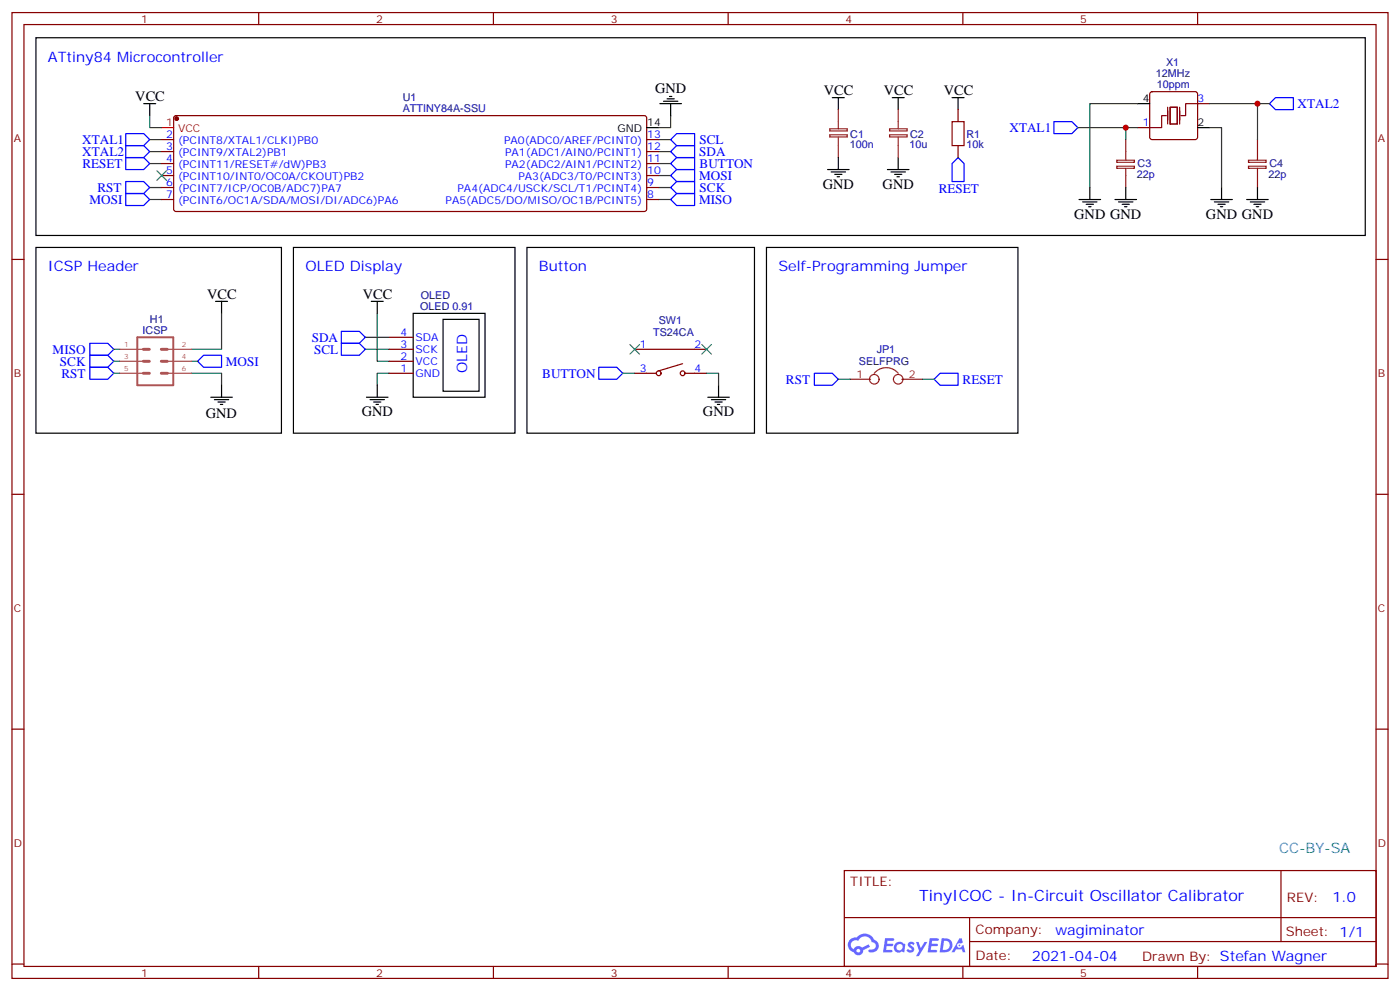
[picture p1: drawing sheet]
<svg xmlns="http://www.w3.org/2000/svg" width="412mm" height="292mm" viewBox="0 0 412 292" stroke-linecap="round" stroke-linejoin="round" font-family="sans-serif">
<g fill="none" stroke="#870000" stroke-width=".35">
<path d="M3.5 3.7h405.4v284.3h-405.4zM7.1 7.2h398.2v277.3h-398.2zM76.2 3.7v3.5M145.3 3.7v3.5M214.5 3.7v3.5M283.6 3.7v3.5M352.8 3.7v3.5M3.5 76.4h3.6M405.3 76.4h3.6M3.5 145.5h3.6M405.3 145.5h3.6M3.5 214.7h3.6"/>
<path d="M405.3 214.7h3.6M248.7 256.3h156.6v28.2h-156.6zM377.3 256.3v20.9M248.7 270.1h156.5M285.6 277.2h119.6M285.6 270.1v14.2M3.5 283.8h3.6M76.2 284.5v3.5M145.3 284.5v3.5M214.5 284.5v3.5M283.6 284.5v3.5M352.8 284.5v3.5"/>
<path d="M405.3 283.8h3.6"/>
</g>
<g fill="#5487ff">
<path d="M267.7 277.5a1.22 1.22 0 0 1 1.7 .2l-.4 .6a.47 .47 0 0 0-.3-.4 .47 .47 0 0 0-.5 .2l.1 .2a1.14 1.14 0 0 1 .8 1.8 1.14 1.14 0 0 1-1.9 0l-.2-.2 .5-.6 .7 .5a.29 .29 0 0 0 .3-.3 .29 .29 0 0 0-.2-.3 1.04 1.04 0 0 1-.6-1.7z"/>
<path d="M260.7 276.2h2.4l.3 .2-.2 .5-1.8 .1-.1 .8h1.5l.3 .4-.3 .4h-1.6l-.2 1.1h1.7l.2 .3-.2 .3-2.6 .1z"/>
<path d="M273.8 276.2h2.4l.3 .2-.1 .5-1.8 .1-.2 .8h1.6l.3 .4-.4 .4-1.6-.1-.1 1.1 1.7 .1 .2 .3-.2 .3-2.6 .1z"/>
<path d="M282.6 276.2h.7l.3 1.3-.6 .3a.69 .69 0 0 0-1 .3 .69 .69 0 0 0 .4 .9 .69 .69 0 0 0 .9-.6l.5-.2 .6 2.2h-.8l-.2-.9h-1.8l-.5 .9h-.8z"/>
<path d="M269.8 277.3h.8l.6 1.8 1.1-1.8h.9l-2.6 4.2h-.8l.9-1.5z"/>
<path d="M277.4 276.2l-.6 4.2h1.3a2.11 2.11 0 0 0 2.5-2.1 2.11 2.11 0 0 0-2.5-2.1zM278.1 277a1.39 1.39 0 0 1 1.7 1.4 1.39 1.39 0 0 1-1.8 1.2h-.3z"/>
<path d="M263.7 277.8a1.54 1.54 0 0 0-.1 2.2 1.54 1.54 0 0 0 2.2 .1l.6 .3 .3-2.3-.2-.3h-.4a1.49 1.49 0 0 0-2.4 0zM264 278.8a.94 .94 0 0 1 1.8 0 .94 .94 0 0 1-1.8 0z"/>
<path d="M250.4 276.6a2.18 2.18 0 0 0 1.1 3.7 1.44 1.44 0 0 0 1.6 .9 1.44 1.44 0 0 0 1.2-1.4l2-1.1-.5-.7-1.9 1a1.47 1.47 0 0 0-2.4 .4 1.39 1.39 0 0 1-.7-1.9 1.39 1.39 0 0 1 2-.5 2.12 2.12 0 0 1 2.2-1.3 2.12 2.12 0 0 1 1.9 1.7 1.14 1.14 0 0 1 1.1 1.4 1.14 1.14 0 0 1-1.7 .7 .43 .43 0 0 0-.5 .4 .43 .43 0 0 0 .4 .5 1.98 1.98 0 0 0 2.5-1.2 1.98 1.98 0 0 0-1.2-2.6 3.1 3.1 0 0 0-5.3-.6l-.9 .1zM252.3 279.9a.55 .55 0 0 1 1.1 0 .55 .55 0 0 1-1.1 0z"/>
<circle cx="282.6" cy="278.3" r=".26"/>
</g>
<g fill="none" stroke="#008700" stroke-width=".35">
<path d="M44.1 34v3.6h3.5M197.6 34v3.6h-3.6M317.5 37.6h14.1M335.1 37.6h-3.5v3.5M335.1 30.5h-14.1v24.7M356.3 37.6h3.5v17.6M356.3 30.5h14.1v10.6M370.4 30.5h3.5M44.1 58.7h3.5M44.1 55.2h3.5M44.1 48.2h3.5M44.1 44.6h3.5"/>
<path d="M44.1 41.1h3.5M194 58.7h3.6M194 55.2h3.6M194 51.7h3.6M194 48.2h3.6M194 44.6h3.6M194 41.1h3.6M65.3 92.3v10.5h-8.9M107.6 99.3h7.1M111.1 92.3v14.1h3.6M33.5 109.9h1.8M33.5 106.4h1.8"/>
<path d="M33.5 102.8h1.8M56.4 109.9h8.9v3.5M56.4 106.4h1.8M107.6 102.8h7.1M114.7 109.9h-3.6v3.5M183.4 109.9h3.6M208.1 109.9h3.6v3.5M246.9 111.7h3.6M271.6 111.7h3.6"/>
</g>
<g fill="none" stroke="#00f" stroke-width=".35">
<path d="M37 39.3h5.3l1.8 1.8-1.8 1.8h-5.3zM310.4 35.8h5.3l1.8 1.8-1.8 1.7h-5.3zM373.9 30.5l1.8-1.7h5.3v3.5h-5.3zM37 46.4h5.3l1.8 1.8-1.8 1.7h-5.3zM37 42.9h5.3l1.8 1.7-1.8 1.8h-5.3zM37 57h5.3l1.8 1.7-1.8 1.8h-5.3zM37 53.4h5.3l1.8 1.8-1.8 1.8h-5.3zM197.6 58.7l1.7-1.7h5.3v3.5h-5.3zM197.6 51.7l1.7-1.8h5.3v3.5h-5.3zM197.6 44.6l1.7-1.7h5.3v3.5h-5.3zM197.6 41.1l1.7-1.8h5.3v3.6h-5.3zM197.6 48.2l1.7-1.8h5.3v3.5h-5.3z"/>
<path d="M199.3 53.4h5.3v3.6h-5.3l-1.7-1.8zM282.2 46.4l1.8 1.8v5.2h-3.5v-5.2zM100.5 97.5h5.3l1.8 1.8-1.8 1.8h-5.3zM26.5 108.1h5.2l1.8 1.8-1.8 1.8h-5.2zM26.5 104.6h5.2l1.8 1.8-1.8 1.7h-5.2zM26.5 101.1h5.2l1.8 1.7-1.8 1.8h-5.2zM58.2 106.4l1.8-1.8h5.3v3.5h-5.3zM100.5 101.1h5.3l1.8 1.7-1.8 1.8h-5.3zM176.4 108.1h5.3l1.7 1.8-1.7 1.8h-5.3zM239.9 109.9h5.3l1.7 1.8-1.7 1.7h-5.3zM275.2 111.7l1.7-1.8h5.3v3.5h-5.3z"/>
</g>
<g fill="none" stroke="#000" stroke-width=".35">
<path d="M10.6 11.1h391.6v58.2h-391.6zM42.3 30.5h3.6M44.1 30.5v3.5M190.5 37.6h3.5M194.4 30.5h6.3M195.4 29.8h4.3M196.5 29.1h2.1M197.2 28.4h.7M197.6 30.5v3.5M245.2 28.8h3.5M246.9 28.8v3.5M262.8 28.8h3.5"/>
<path d="M264.6 28.8v3.5M280.5 28.8h3.5M282.2 28.8v3.5M335.1 30.5h3.6M352.8 37.6h3.5M243.8 49.9h6.3M244.8 50.6h4.3M245.9 51.3h2.1M246.6 52h.7M246.9 46.4v3.5M261.4 49.9h6.4M262.5 50.6h4.2"/>
<path d="M263.5 51.3h2.1M264.2 52h.7M264.6 46.4v3.5M317.9 58.7h6.3M318.9 59.4h4.2M321 55.2v3.5M328.4 58.7h6.4M329.5 59.4h4.2M331.6 55.2v3.5M356.7 58.7h6.3M357.7 59.4h4.2M359.8 55.2v3.5"/>
<path d="M367.2 58.7h6.4M368.3 59.4h4.2M370.4 55.2v3.5M10.6 72.8h72.3v54.7h-72.3zM86.4 72.8h65.3v54.7h-65.3zM155.2 72.8h67v54.7h-67zM225.8 72.8h74.1v54.7h-74.1zM320 60.1h2.1M320.7 60.9h.7M330.6 60.1h2.1M331.3 60.9h.7M358.8 60.1h2.1"/>
<path d="M359.5 60.9h.7M369.4 60.1h2.1M370.1 60.9h.7M63.5 88.7h3.5M65.3 88.7v3.6M109.4 88.7h3.5M111.1 88.7v3.6M121.7 92.3h21.2v24.6h-21.2zM130.5 94h10.6v21.2h-10.6zM62.1 116.9h6.3M63.1 117.7h4.3M64.2 118.4h2.1"/>
<path d="M64.9 119.1h.7M65.3 113.4v3.5M107.9 116.9h6.4M109 117.7h4.2M110.1 118.4h2.1M110.8 119.1h.7M111.1 113.4v3.5M208.5 116.9h6.3M209.5 117.7h4.3M210.6 118.4h2.1M211.3 119.1h.7M211.7 113.4v3.5"/>
</g>
<path d="M280.5 35.8h3.5v7.1h-3.5z" fill="none" stroke="#a10000" stroke-width=".35"/>
<g fill="none" stroke="#870000" stroke-width=".35">
<path d="M51.4 34.2l.5-.2h137.9l.5 .2 .2 .5v26.9l-.2 .5-.5 .2h-137.9l-.5-.3-.2-.4v-26.9zM282.2 32.3v3.5M335.1 37.6h3.6M338.9 27.2l.5-.2h12.7l.5 .2 .2 .5v12.7l-.3 .5-.4 .2h-12.7l-.5-.2-.2-.5v-12.7zM352.8 30.5h3.5M47.6 41.1h3.6M47.6 44.6h3.6M47.6 48.2h3.6M47.6 51.7h3.6M47.6 55.2h3.6M47.6 58.7h3.6M190.5 41.1h3.5"/>
<path d="M190.5 44.6h3.5M190.5 48.2h3.5M190.5 51.7h3.5M190.5 55.2h3.5M190.5 58.7h3.5M282.2 42.9v3.5M114.7 99.3h7M114.7 109.9h7M114.7 106.4h7M114.7 102.8h7M187 109.9h6.3M187 102.8h21.1"/>
<path d="M201.1 107.1l-7.1 2.1M201.8 109.9h6.3"/>
<circle cx="194" cy="109.9" r=".71"/>
<circle cx="201.1" cy="109.9" r=".71"/>
</g>
<g fill="none" stroke="#8c2424" stroke-width=".35">
<path d="M244.4 39.7h5.2v.6h-5.2zM244.4 37.9h5.2v.7h-5.2zM246.9 32.3v5.6M262 39.7h5.2v.6h-5.2zM262 37.9h5.2v.7h-5.2zM264.6 32.3v5.6M246.9 40.4v6M264.6 40.4v6M329 47.2h5.2v.6h-5.2zM329 48.9h5.2v.7h-5.2zM331.6 41.1v6M331.6 49.6v5.6"/>
<path d="M367.8 47.2h5.2v.6h-5.2zM367.8 48.9h5.2v.7h-5.2zM370.4 41.1v6M370.4 49.6v5.6M250.5 111.7h6M257.5 109.9a4.6 4.6 0 0 1 7.1 0M265.6 111.7h6"/>
<circle cx="257.5" cy="111.7" r="1.41"/>
<circle cx="264.6" cy="111.7" r="1.41"/>
</g>
<path d="M343.6 34h-1.4v3.6h-3.5M344 31.6v4.9M344.7 31.6h2.1v4.9h-2.1zM347.5 31.6v4.9M352.8 30.5h-3.6v3.5h-1.4" fill="none" stroke="#870012" stroke-width=".35"/>
<circle cx="52" cy="34.9" r=".53" fill="#870000" stroke="#870000" stroke-width=".35"/>
<path d="M47.6 37.6h3.6" fill="none" stroke="#f00" stroke-width=".35"/>
<path d="M40.5 99.3h10.5v14.1h-10.5z" fill="none" stroke="#a64a4a" stroke-width=".56"/>
<path d="M42.2 109.9h1.8M42.2 106.4h1.8M42.2 102.8h1.8M47.5 109.9h1.8M47.5 106.4h1.8M47.5 102.8h1.8" fill="none" stroke="#a64a4a" stroke-width=".85"/>
<path d="M35.3 102.8h6.9M35.3 106.4h6.9M35.3 109.9h6.9M49.5 102.8h6.9M49.5 106.4h6.9M49.5 109.9h6.9" fill="none" stroke="#a64a4a" stroke-width=".35"/>
<path d="M46.2 50.3l2.8 2.8M49 50.3l-2.8 2.8M185.6 101.4l2.8 2.8M188.4 101.4l-2.8 2.8M206.7 101.4l2.8 2.8M209.5 101.4l-2.8 2.8" fill="none" stroke="#3c3" stroke-width=".35"/>
<g fill="#c00">
<circle cx="331.6" cy="37.6" r=".88"/>
<circle cx="370.4" cy="30.5" r=".88"/>
</g>
<text font-size="4.6" fill="#00f" x="270.8" y="265.3">TinyICOC - In-Circuit Oscillator Calibrator</text>
<g font-size="4.2" fill="#00f">
<text x="14.1" y="18.2">ATtiny84 Microcontroller</text>
<text x="14.1" y="79.9">ICSP Header</text>
<text x="90" y="79.9">OLED Display</text>
<text x="158.7" y="79.9">Button</text>
<text x="229.3" y="79.9">Self-Programming Jumper</text>
<text x="137.6" y="109.9" transform="rotate(-90 137.6 109.9)">OLED</text>
<text x="392.5" y="265.6">1.0</text>
<text x="310.9" y="275.1">wagiminator</text>
<text x="304" y="282.9">2021-04-04</text>
</g>
<g font-size="4.2">
<text x="39.9" y="29.8">VCC</text>
<text x="193" y="27.3">GND</text>
<text x="242.7" y="28">VCC</text>
<text x="260.3" y="28">VCC</text>
<text x="278" y="28">VCC</text>
<text x="242.4" y="55.6">GND</text>
<text x="260" y="55.6">GND</text>
<text x="316.4" y="64.4">GND GND</text>
<text x="355.2" y="64.4">GND GND</text>
<text x="61" y="88">VCC</text>
<text x="106.9" y="88">VCC</text>
<text x="60.6" y="123">GND</text>
<text x="106.5" y="122.6">GND</text>
<text x="207.1" y="122.6">GND</text>
</g>
<text font-size="4.2" fill="#0099b0" x="376.8" y="251">CC-BY-SA</text>
<g font-size="3.9" fill="#00f">
<text x="382.3" y="31.8">XTAL2</text>
<text x="297.4" y="38.9">XTAL1</text>
<text x="24.2" y="45.9">XTAL2</text>
<text x="24.2" y="42.4">XTAL1</text>
<text x="206" y="45.9">SDA</text>
<text x="206" y="42.3">SCL</text>
<text x="24.3" y="49.5">RESET</text>
<text x="205.9" y="53">MOSI</text>
<text x="206.1" y="49.4">BUTTON</text>
<text x="28.7" y="56.5">RST</text>
<text x="206.1" y="56.5">SCK</text>
<text x="276.5" y="56.8">RESET</text>
<text x="26.4" y="60">MOSI</text>
<text x="206" y="60">MISO</text>
<text x="91.8" y="100.6">SDA</text>
<text x="15.5" y="104.1">MISO</text>
<text x="17.7" y="107.6">SCK</text>
<text x="66.6" y="107.6">MOSI</text>
<text x="92.5" y="104.1">SCL</text>
<text x="18.1" y="111.2">RST</text>
<text x="159.7" y="111.2">BUTTON</text>
<text x="231.5" y="112.9">RST</text>
<text x="283.6" y="113">RESET</text>
</g>
<g font-size="3.9" fill="#800">
<text x="250.5" y="260.9">TITLE:</text>
<text x="379.1" y="265.6">REV:</text>
<text x="287.4" y="275.1">Company:</text>
<text x="378.7" y="275.7">Sheet: 1/1</text>
<text x="287.4" y="282.8">Date:</text>
<text x="336.4" y="282.8">Drawn By: Stefan Wagner</text>
</g>
<g font-size="3.2" fill="#800">
<text x="41.6" y="6.7">1</text>
<text x="110.8" y="6.7">2</text>
<text x="179.9" y="6.7">3</text>
<text x="249.1" y="6.7">4</text>
<text x="318.2" y="6.7">5</text>
<text x="4.1" y="41.8">A</text>
<text x="405.9" y="41.8">A</text>
<text x="4.1" y="110.9">B</text>
<text x="405.9" y="110.9">B</text>
<text x="4.1" y="180.1">C</text>
<text x="405.9" y="180.1">C</text>
<text x="4.1" y="249.2">D</text>
<text x="405.9" y="249.2">D</text>
<text x="41.6" y="287.5">1</text>
<text x="110.8" y="287.5">2</text>
<text x="179.9" y="287.5">3</text>
<text x="249.1" y="287.5">4</text>
<text x="318.2" y="287.5">5</text>
</g>
<g font-size="3.2" fill="#000080">
<text x="340.5" y="22.8">12MHz</text>
<text x="343.5" y="19.4">X1</text>
<text x="118.6" y="29.8">U1</text>
<text x="340.8" y="25.9">10ppm</text>
<text x="118.6" y="33">ATTINY84A-SSU</text>
<text x="250.5" y="40.5">C1</text>
<text x="268.1" y="40.5">C2</text>
<text x="284.7" y="40.5">R1</text>
<text x="250.3" y="43.7">100n</text>
<text x="267.9" y="43.7">10u</text>
<text x="284.7" y="43.7">10k</text>
<text x="334.9" y="52.5">22p</text>
<text x="335.1" y="49.3">C3</text>
<text x="373.7" y="52.5">22p</text>
<text x="373.9" y="49.3">C4</text>
<text x="124" y="88">OLED</text>
<text x="44.2" y="95">H1</text>
<text x="123.8" y="91.2">OLED 0.91</text>
<text x="194" y="95.3">SW1</text>
<text x="42" y="98.3">ICSP</text>
<text x="192.4" y="98.8">TS24CA</text>
<text x="253" y="107.5">SELFPRG</text>
<text x="258.3" y="104">JP1</text>
</g>
<g font-size="3.2">
<text x="336.6" y="30.2">4</text>
<text x="181.9" y="39">GND</text>
<text x="190.7" y="37.2">14</text>
<text x="352.8" y="37.2">2</text>
</g>
<g font-size="3.2" fill="#00f">
<text x="352.8" y="30.2">3</text>
<text x="49" y="40.7">2</text>
<text x="190.7" y="40.7">13</text>
<text x="336.6" y="37.2">1</text>
<text x="49" y="44.3">3</text>
<text x="49" y="47.8">4</text>
<text x="52.5" y="42.5">(PCINT8/XTAL1/CLKI)PB0</text>
<text x="52.5" y="46">(PCINT9/XTAL2)PB1</text>
<text x="148.5" y="42.5">PA0(ADC0/AREF/PCINT0)</text>
<text x="148.8" y="46">PA1(ADC1/AIN0/PCINT1)</text>
<text x="190.7" y="47.8">11</text>
<text x="190.7" y="44.3">12</text>
<text x="49" y="51.3">5</text>
<text x="52.5" y="49.6">(PCINT11/RESET#/dW)PB3</text>
<text x="52.5" y="53.1">(PCINT10/INT0/OC0A/CKOUT)PB2</text>
<text x="148.8" y="49.6">PA2(ADC2/AIN1/PCINT2)</text>
<text x="152.7" y="53.1">PA3(ADC3/T0/PCINT3)</text>
<text x="190.7" y="51.3">10</text>
<text x="49" y="54.9">6</text>
<text x="49" y="58.4">7</text>
<text x="52.5" y="56.6">(PCINT7/ICP/OC0B/ADC7)PA7</text>
<text x="134.8" y="56.6">PA4(ADC4/USCK/SCL/T1/PCINT4)</text>
<text x="190.7" y="58.4">8</text>
<text x="190.7" y="54.9">9</text>
<text x="52.5" y="60.1">(PCINT6/OC1A/SDA/MOSI/DI/ADC6)PA6</text>
<text x="131.3" y="60.1">PA5(ADC5/DO/MISO/OC1B/PCINT5)</text>
<text x="117.9" y="99">4</text>
<text x="122.4" y="100.4">SDA</text>
<text x="117.9" y="106">2</text>
<text x="117.9" y="102.5">3</text>
<text x="122.4" y="107.4">VCC</text>
<text x="122.4" y="103.9">SCK</text>
<text x="188.5" y="102.5">1</text>
<text x="204.6" y="102.5">2</text>
<text x="117.9" y="109.5">1</text>
<text x="122.4" y="110.9">GND</text>
<text x="188.5" y="109.5">3</text>
<text x="204.6" y="109.5">4</text>
</g>
<g font-size="3.2" fill="#f00">
<text x="49" y="37.2">1</text>
<text x="52.5" y="39">VCC</text>
</g>
<g font-size="3.2" fill="#8d2323">
<text x="252.3" y="111.3">1</text>
<text x="267.8" y="111.3">2</text>
</g>
<g font-size="2.1" fill="#a54b4b">
<text x="36.6" y="102.1">1</text>
<text x="36.6" y="105.7">3</text>
<text x="53.6" y="102.1">2</text>
<text x="53.6" y="105.7">4</text>
<text x="36.6" y="109.2">5</text>
<text x="53.6" y="109.2">6</text>
</g>
</svg>
